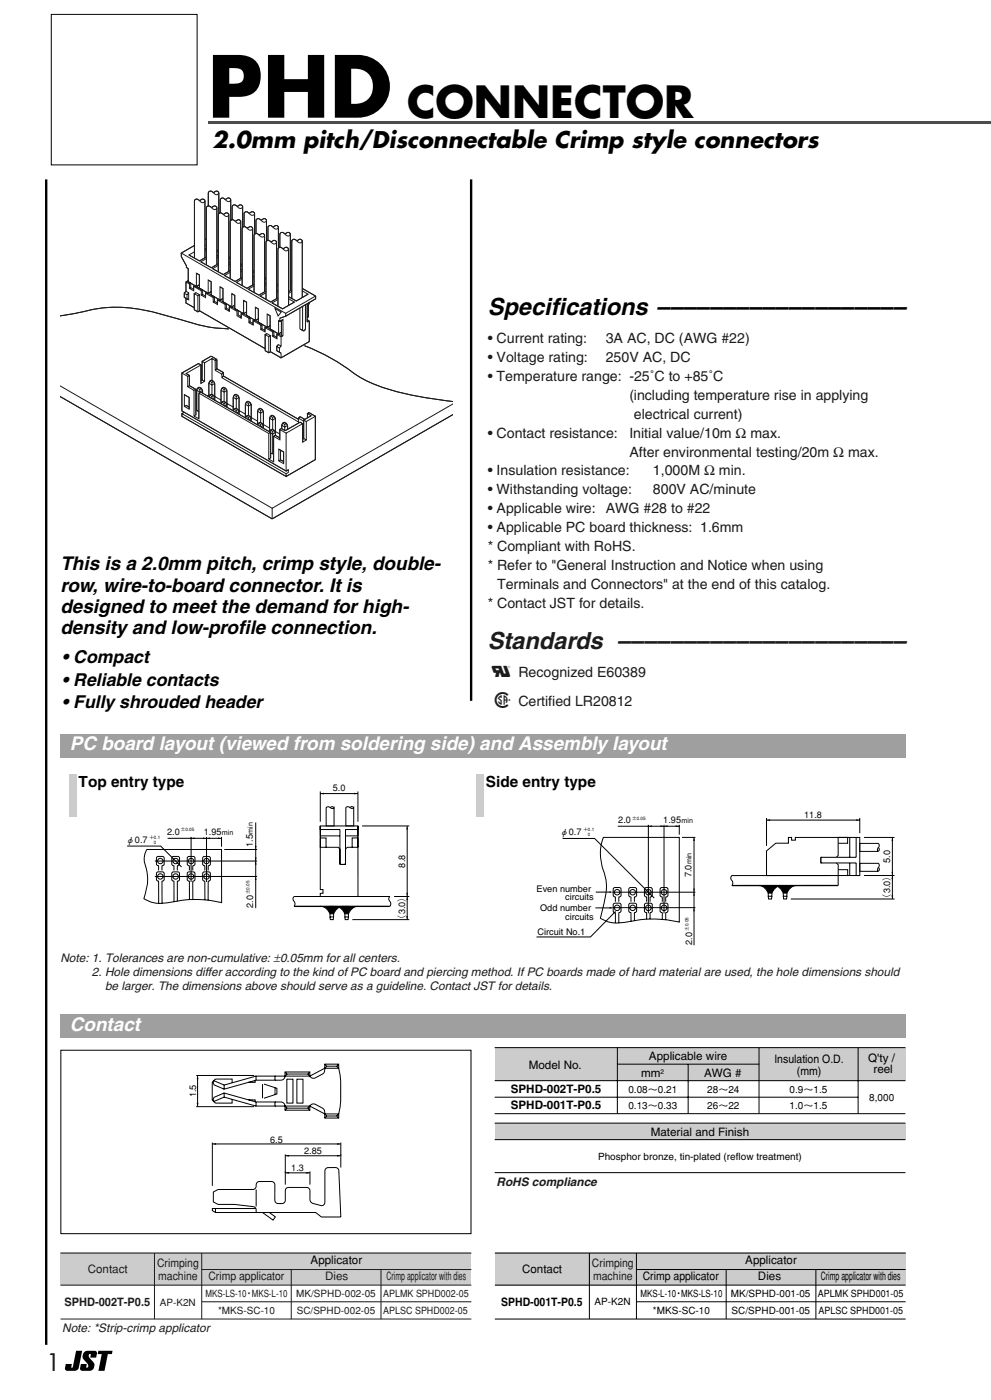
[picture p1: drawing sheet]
<svg xmlns="http://www.w3.org/2000/svg" width="210mm" height="297mm" viewBox="0 0 210 297" stroke-linecap="round" stroke-linejoin="round" font-family="sans-serif">
<g fill="none" stroke="#231916" stroke-width=".21">
<path d="M38.4 53.6v.8l1.1 2v.3l.4 .2v2.8l1.7 1v-2.8l.6 .4v2.8l1.9 1v-2.8l.6 .4v2.8l1.9 1.1v-2.8l.6 .4v2.8l1.9 1v-2.8l.6 .4v2.8l1.9 1.1v-2.8l.6 .3v2.8l1.9 1.1v-2.8l.6 .4v2.8l1.9 1.1v-2.8l.6 .3v2.8l1.8 1.1v-2.8l.3 .1v-.7l1.2-.4v-.6M38.4 53.6v.8l1.1 2v.3l.4 .2v2.8l1.7 1 .6-.3M38.4 53.6l2.8-1.6-2.8 1.6 22.1 12.8 6.3-3.7-2.8-1.6 2.8 1.6 .1 .6-6.4 3.7-1.2 .4M39.4 59.8l.7 .4v.9l.9 .5v-.9l1.6 .9v1l.9 .5v-1l1.7 1v.9l.9 .5v-.9l1.6 .9v1l.9 .5v-1l1.6 1v.9l.9 .5v-.9l1.6 .9v1l.9 .5v-.9l1.6 .9v.9l.9 .5v-.9l1.7 .9v1l.8 .5v-.9l.9 .5M39.9 59.5l-.5 .3v1.9M41.2 53.4l-1.2 .6 2.3 1.3 1.4-.8-1.4 .8-2.3-1.3M41.6 57.9l.6 .4v2.8l1.9 1 .6-.3M42.3 42.6a.59 .59 0 0 0-.6-.4 .59 .59 0 0 0-.5 .4v12M42.3 42.6a.59 .59 0 0 0 .6 .4 .59 .59 0 0 0 .5-.4M42.3 42.6a.59 .59 0 0 1 .6-.4 .59 .59 0 0 1 .5 .4M43.4 52.6l.3 .2M43.4 42.6v12"/>
<path d="M43.4 53.1l.3 .2M43.7 51.9l-.3 .2M43.7 50.6l-.3 .1M43.7 54.8l-1.2 .7 2.3 1.2 1.4-.8-1.4 .8-2.3-1.2M44.1 59.3l.6 .4v2.8l1.9 1.1 .6-.3M44.8 44a.59 .59 0 0 0 .6 .4 .59 .59 0 0 0 .5-.4M44.8 44a.59 .59 0 0 1 .6-.4 .59 .59 0 0 1 .5 .4M44.8 44a.59 .59 0 0 0-.5-.4 .59 .59 0 0 0-.6 .4v12.1M45.2 40.9a.59 .59 0 0 0-.5-.4 .59 .59 0 0 0-.6 .4v2.8M45.2 40.9a.59 .59 0 0 0 .6 .4 .59 .59 0 0 0 .5-.4M45.2 40.9a.59 .59 0 0 1 .6-.4 .59 .59 0 0 1 .5 .4M45.9 54.5l.3 .2"/>
<path d="M45.9 54.1l.3 .2M45.9 44v12.1M46.2 56.3l-1.2 .6 2.3 1.3 1.5-.9-1.5 .9-2.3-1.3M46.2 53.3l-.3 .2M46.2 53l-.3 .2M46.3 40.9v4.4M47.3 45.5a.59 .59 0 0 0-.5-.4 .59 .59 0 0 0-.6 .4v12.1M47.3 45.5a.59 .59 0 0 0 .6 .4 .59 .59 0 0 0 .6-.4M47.3 45.5a.59 .59 0 0 1 .6-.4 .59 .59 0 0 1 .6 .4M47.8 42.3a.59 .59 0 0 0 .5 .4 .59 .59 0 0 0 .6-.4M47.8 42.3a.59 .59 0 0 1 .5-.4 .59 .59 0 0 1 .6 .4M47.8 42.3a.59 .59 0 0 0-.6-.4 .59 .59 0 0 0-.6 .4v2.8"/>
<path d="M48.5 45.5v12M48.5 55.6l.3 .1M48.5 56l.3 .2M48.8 54.4l-.3 .2M48.8 54.8l-.3 .2M48.8 57.7l-1.2 .7 2.2 1.2 1.5-.8-1.5 .8-2.2-1.2M48.9 42.3v4.4M49.9 47a.59 .59 0 0 0-.6-.4 .59 .59 0 0 0-.5 .4v12M49.9 47a.59 .59 0 0 0 .5 .3 .59 .59 0 0 0 .6-.3M49.9 47a.59 .59 0 0 1 .5-.4 .59 .59 0 0 1 .6 .4M50.3 43.8a.59 .59 0 0 0-.6-.4 .59 .59 0 0 0-.5 .4v2.8M50.3 43.8a.59 .59 0 0 0 .5 .4 .59 .59 0 0 0 .6-.4"/>
<path d="M50.3 43.8a.59 .59 0 0 1 .5-.4 .59 .59 0 0 1 .6 .4M51 57l.3 .2M51 57.5l.3 .1M51 47v12M51.3 56.2l-.3 .2M51.3 55.9l-.3 .2M51.3 59.1l-1.2 .7 2.2 1.3 1.5-.9-1.5 .9-2.2-1.3M51.4 43.8v4.4M52.4 48.4a.59 .59 0 0 0 .6 .4 .59 .59 0 0 0 .5-.4M52.4 48.4a.59 .59 0 0 1 .6-.4 .59 .59 0 0 1 .5 .4M52.4 48.4a.59 .59 0 0 0-.6-.4 .59 .59 0 0 0-.5 .4v12.1M52.8 45.3a.59 .59 0 0 0 .6 .3 .59 .59 0 0 0 .5-.3"/>
<path d="M52.8 45.3a.59 .59 0 0 1 .6-.4 .59 .59 0 0 1 .5 .4M52.8 45.3a.59 .59 0 0 0-.5-.4 .59 .59 0 0 0-.6 .4v2.7M53.5 58.9l.3 .2M53.5 58.5l.3 .2M53.5 48.4v12M53.8 57.7l-.3 .2M53.8 57.3l-.3 .2M53.9 45.3v4.4M54.9 49.9a.59 .59 0 0 0-.5-.4 .59 .59 0 0 0-.6 .4v12M54.9 49.9a.59 .59 0 0 0 .6 .4 .59 .59 0 0 0 .5-.4M54.9 49.9a.59 .59 0 0 1 .6-.4 .59 .59 0 0 1 .5 .4M55.3 46.7a.59 .59 0 0 0-.5-.4 .59 .59 0 0 0-.6 .4v2.8"/>
<path d="M55.3 46.7a.59 .59 0 0 0 .6 .4 .59 .59 0 0 0 .5-.4M55.3 46.7a.59 .59 0 0 1 .6-.4 .59 .59 0 0 1 .5 .4M56 49.9v11.9M56 59.9l.3 .2M56.3 58.8l-.3 .1M56.3 59.1l-.3 .2M56.4 46.7v4.4M57.5 51.3a.59 .59 0 0 0 .5 .4 .59 .59 0 0 0 .6-.4M57.5 51.3a.59 .59 0 0 1 .5-.4 .59 .59 0 0 1 .6 .4M57.5 51.3a.59 .59 0 0 0-.6-.4 .59 .59 0 0 0-.6 .4v12.1M57.9 48.2a.59 .59 0 0 0 .5 .4 .59 .59 0 0 0 .6-.4M57.9 48.2a.59 .59 0 0 1 .5-.4 .59 .59 0 0 1 .6 .4"/>
<path d="M57.9 48.2a.59 .59 0 0 0-.6-.4 .59 .59 0 0 0-.6 .4v2.8M58.6 51.3v12M59 48.2v4.4M60 52.8a.59 .59 0 0 0-.6-.4 .59 .59 0 0 0-.5 .4v12M60 52.8a.59 .59 0 0 1 .5-.4 .59 .59 0 0 1 .6 .4 .59 .59 0 0 1-.6 .4 .59 .59 0 0 1-.5-.4zM60.4 49.6a.59 .59 0 0 0-.6-.4 .59 .59 0 0 0-.5 .4v2.8M60.4 49.6a.59 .59 0 0 0 .5 .4 .59 .59 0 0 0 .6-.4M60.4 49.6a.59 .59 0 0 1 .5-.4 .59 .59 0 0 1 .6 .4M61.1 52.7v12M61.5 49.6v12M61.5 59.7l.3 .1M62.9 51.1a.59 .59 0 0 0 .6 .4 .59 .59 0 0 0 .5-.4"/>
<path d="M62.9 51.1a.59 .59 0 0 1 .6-.4 .59 .59 0 0 1 .5 .4M62.9 51.1a.59 .59 0 0 0-.5-.4 .59 .59 0 0 0-.6 .4v12.1M64 51.1v11.9M12.8 66.9l3.8-.6a30.9 30.9 0 0 1 18.2 .4 58.3 58.3 0 0 0 11.9 2.9l1.8 .1M39 62.1l.6 .4v.8l-.6-.3zM39.4 61.7l.6 .4v1.4l-.4-.2M39.4 61.7l-.4 .4v.9l.6 .3M39.4 63.2v1l1.7 1M39.6 63.3l.4 .2M40 62.1l-.4 .4M40.1 79.6l-.3 .2M40.4 60l-.3 .2"/>
<path d="M40.4 61l-.3 .1M40.4 60l-.5-.3 .5 .3v1l.6 .3M41.2 62.2l.3-.2 .8 .5-.4 .2zM41.3 60.5l-.3 .2v.9M41.5 62l-.4 .2 .1 3.4 .7 .5 .4-.2M41.9 62.7v3.4M42.3 62.5v3.4M42.3 65.9l13.9 8M42.7 61.6l.2-.1-1.6-1 1.6 1v.9l.6 .4M42.8 76.6l.5 .3M42.9 62.4l-.2 .2M43.5 62.1l.3-.1 1.6 .9v1l.6 .3"/>
<path d="M43.5 62.1v1M43.8 62l-.3 .1M44.9 76l-1.6 .9v3.9l-.7 .5v-4l-3.2 1.8 .7 .5v2.1l1.4 .8-1.4-.8v-2.1l-.7-.5M44.9 76l.7 .4 .3-.2-.3 .2v2.1M44.9 76v4.6M45.4 63.9l-.2 .1M45.4 62.9l-.2 .2M45.6 78.5l1.4 .8M45.9 78.1l-.3 .4M46.1 63.6l.2-.2 1.7 1v.9l.6 .4M46.1 63.6v.9M46.3 63.4l-.2 .2"/>
<path d="M46.6 60.8l.6 .4v2.8l1.9 1 .6-.3M47.3 79l-.3 .3v.7l16.2 9.4v-.8l1.1 .7M47.3 79.7l-.3 .3M48 64.4l-.3 .1M48 65.3l-.3 .2M48.6 65v1M48.6 65l.2-.1 1.7 .9v1l.6 .3M48.8 64.9l-.2 .1M49.1 62.2l.6 .4v2.8l1.9 1.1 .6-.4M51.1 67.4v-.9l.3-.2 1.6 1v.9l.6 .4M51.6 63.7l.6 .3v2.8l1.9 1.1 .6-.3M53 67.3l-.3 .1"/>
<path d="M53 68.2l-.3 .2M53.6 68v.9M53.6 68l.3-.2 1.6 .9v1l.6 .3M53.8 60.6l-1.2 .7 2.2 1.3 1.5-.9-1.5 .9-2.2-1.3M53.9 67.8l-.3 .2M54.1 65.1l.6 .4v2.8l1.9 1.1M55.5 69.7l-.3 .1M55.5 68.7l-.3 .2M56 60.4l.3 .2M56.1 69.4v.9M56.1 69.4l.3-.1 1.6 .9v.9l.6 .4M56.2 70.9l.3-.2 .8 .4-.4 .2z"/>
<path d="M56.2 74.3l.7 .5 .4-.3M56.3 62l-1.2 .7 2.2 1.3 1.6-.9-1.6 .9-2.2-1.3M56.4 69.3l-.3 .1M56.5 70.7l-.3 .2v3.4M56.6 66.6l.6 .3v2.8l1.8 1.1 .6-.4M56.9 71.3v3.5M57.2 69l-.6 .4M57.3 71.1v3.4M58 71.1l-.2 .2M58 70.2l-.2 .1M58.3 65.4l1.3 .7-.7 .9zM58.6 61.8l.3 .2"/>
<path d="M58.6 61.4l.3 .2M58.6 73.4l.6 .4v.8l-.6-.3zM58.6 70.9v.9M58.6 70.9l.3-.2 .9 .5M58.9 60.2l-.3 .2M58.9 60.6l-.3 .2M58.9 70.7l-.3 .2M59 68l.3 .1M59.3 68.1l.6-.4v3.4l-.4 .3v2M59.5 73.4l-.3 .4M59.6 67.9v3M59.9 67.7l-.6 .4"/>
<path d="M61.1 63.3l1.3 .7-2.5 1.5-2.3-1.3 1.3-.7M61.5 60.2l.3 .2M61.8 61.4l-.7 .4M61.8 61.8l-.7 .4M62.4 64l-2.5 1.5-2.3-1.3M63.5 65.3v4.2l.1 .3 .6 .3M63.6 69.8l.6 .3M64 61.6l1.2 .7-2.5 1.5-1.6-.9 1.6 .9 2.5-1.5M64.1 64.9v5l.2 .2 .3-.2 .1-.4v-4.9v4.9l-.1 .4-.4 .2M64.5 73.3a45 45 0 0 1 11.3 6.4 44.6 44.6 0 0 0 16.9 5l3.2 .4M65.1 67.8l.4 .2M65.3 64.6v2.6l-.2 .1"/>
<path d="M65.5 64.1v.3l-.4 .3v3.6l.4-.3M65.5 68v4.4l-6 3.4v-1l-.9-.5v-.9l.4-.4 .5 .4M65.5 68v4.4l-6 3.4-2.2-1.3M12.8 81.8l44.8 25.9M12.8 84l44.8 26M38.5 87.7l22.1 12.7v.6l-22.1-12.8zM39 87.4l-.5 .3v.5l22.1 12.8M39.1 83.6l1 .6v2.5M39.1 83.6l1 .6v2.5l-1-.6zM39.1 86.1l.3-.2 .7 .4M40.1 81.7l-.3 .3M41.1 82.7l-1.3-.7v-2.2l-1.3-.8v8.1l22.1 12.7v-8l-1.3-.8v2.2l-1.4-.7"/>
<path d="M41.5 82.5v5.4M41.7 82.7l.6 .4M41.7 82.7v4.3l.4 .2M41.9 82.3l.4 .2M41.9 82.3l.3-.3 .5 .3M41.9 82.3l-.2 .4M42.1 83.3l.4-.2 14.8 8.5M42.1 83.3v5.4l-1-.5v-5.5l.4-.2v5.4l-.4 .3M42.1 83.3v5.4M42.1 83.3l14.8 8.6M42.3 82.5v.6M42.3 83.1v.1"/>
<path d="M42.6 81.3v-4l-.6-.3-3.5 2v8.1l22.1 12.7M42.6 80.6l.2-.1v-3.9l1.9-1.1 1.2 .7v1.9l1.4 .9v.7l15.9 9.2M42.7 82.3l-.4 .2M42.7 82.3l.2 .4M42.8 80.5l.5 .3M42.9 82.7l-.6 .4M42.9 82.7v.6M44.2 83.8l-.2 .1M44.2 81.2l.7 .4M44.2 81.2v2.9M44.4 83.7l.5 .3M44.4 83.7l.4-.2 .4 .3"/>
<path d="M44.4 83.7l-.1 .4M44.4 80.8l.5 .2M44.4 80.8l.4-.2 .4 .2M44.4 80.8l-.2 .4M44.9 84v.5M44.9 81v.6M44.9 81.6v2M45.2 83.8l-.3 .2M45.2 83.8l.3 .4-.5 .3M45.2 80.8l-.3 .2M45.2 80.8l.3 .5M45.5 81.3l-.6 .3"/>
<path d="M45.5 81.3v3.5M45.5 84l1.3 .8M46.8 82.7l.7 .4M46.8 82.7v2.9M47 85.2l.5 .3M47 85.2l.4-.2 .4 .3M47 85.2l-.2 .4M47 82.3l.5 .2M47 82.3l.4-.2 .4 .2M47 82.3l-.2 .4M47.5 85.5v.5M47.5 82.5v.6"/>
<path d="M47.5 83.1v2M47.8 85.3l-.3 .2M47.8 85.3l.3 .4-.5 .3M47.8 82.3l-.3 .2M47.8 82.3l.3 .4M48.1 82.7l-.6 .4M48.1 82.7v3.6M48.1 85.5l1.3 .8M49.4 84.2l.6 .4M49.4 84.2v2.9M49.6 86.7l.4 .3M49.6 86.7l.3-.2 .5 .3"/>
<path d="M49.6 86.7l-.2 .4M49.6 83.7l.4 .3M49.6 83.7l.3-.2 .5 .3M49.6 83.7l-.2 .5M50 87v.4M50 84v.6M50 84.6v2M50.4 86.8l-.4 .2M50.4 86.8l.2 .4-.5 .3M50.4 83.8l-.4 .2M50.4 83.8l.2 .4M50.6 84.2l-.6 .4"/>
<path d="M50.6 84.2v3.6M50.6 87l1.4 .8M52 85.7l.6 .4M52 85.7v2.9M52.2 88.2l.4 .3M52.2 88.2l.3-.2 .5 .3M52.2 88.2l-.2 .4M52.2 85.2l.4 .3M52.2 85.2l.3-.2 .5 .3M52.2 85.2l-.2 .5M52.6 88.5v.4M52.6 85.5v.6"/>
<path d="M52.6 86.1v2M53 88.3l-.4 .2M53 88.3l.2 .4-.5 .3M53 85.3l-.4 .2M53 85.3l.2 .4M53.2 88.5l1.3 .7M53.2 85.7l-.6 .4M53.2 85.7v3.6M54.6 87.2l.6 .3M54.6 87.2v2.8M54.7 89.7l.5 .3M54.7 89.7l.4-.2 .4 .3"/>
<path d="M54.7 89.7l-.1 .4M54.7 86.7l.5 .3M54.7 86.7l.4-.2 .4 .3M54.7 86.7l-.1 .5M55.2 90v.4M55.2 87v.5M55.2 87.5v2M55.5 89.8l-.3 .2M55.5 89.8l.3 .4-.5 .3M55.5 86.8l-.3 .2M55.5 86.8l.3 .4M55.8 90l1.3 .7"/>
<path d="M55.8 87.2l-.6 .3M55.8 87.2v3.6M57.1 88.6l.7 .4M57.1 88.6v2.9M57.3 91.2l.4 .2M57.3 91.2l.3-.2 .5 .2M57.3 91.2l-.2 .3M57.3 88.2l.4 .3M57.3 88.2l.3-.2 .5 .3M57.3 88.2l-.2 .4M57.3 96l.5 .2M57.3 91.7l.5 .3"/>
<path d="M57.3 91.6v5.5M57.7 91.4l.1 .6M57.7 88.5l.1 .5M57.8 92v4.2M57.8 89v2M57.9 92.5l.4-.3 1 .6M57.9 92.5v5.4M57.9 92.5v5.4l-1-.6v-5.4l.4-.3v5.5l-.4 .2M58 96.1l-.2 .1M58.1 91.2l-.4 .2M58.1 91.2l.2 .4-.5 .4M58.1 88.3l-.4 .2"/>
<path d="M58.1 88.3l.2 .4M58.3 88.7l-.5 .3M58.3 88.7v3.6M58.4 91.4l.9 .6M59.1 95.2l1 .6v2.5M59.1 95.2l1 .6v2.5l-1-.6zM59.3 93.2v-2.2l.3-.2 .8 .5 3.2-1.8 .5 .3v3.9M59.4 97.5l-.3 .2M59.4 95.4v2l.7 .4M59.7 90.1l.6 .4M59.7 90.1v.8M59.9 89.7l.4 .2"/>
<path d="M59.9 89.7l.3-.2 .5 .2M59.9 89.7l-.2 .4M60.3 89.9v.6M60.3 90.5v.7M60.6 91.8l3.5-2v3.9l.8-.5v-3.9l1.9-1.1v9.2l-6.2 3.6M60.7 89.7l-.4 .2M60.7 89.7l.2 .5M60.9 90.2l-.6 .3M60.9 90.2v.8M61.1 99.6l-.5 .2 .5-.2v.5l-.5 .3M64.3 89l.6 .3M64.3 92.9l.6 .3"/>
<path d="M64.6 88.9l-1-.6-.4 .3v.8M65.1 87.7l.4-.2-.4 .2v.9v-.9l.4-.2-.4 .2 .8 .4-1.6 .9v3.9l-.2 .2 .2-.2v-3.9l1.6-.9M65.5 87.5l1.3 .7v9.2l-6.2 3.6M95.9 85.7l-38.3 22M95.9 87.9l-38.3 22.1M57.6 107.7v2.3"/>
</g>
<path d="M44 25.7h165.8v.6h-165.8z" fill="#4d4d4d"/>
<path d="M9.8 38v247" fill="none" stroke="#000" stroke-width=".5"/>
<path d="M10.9 3.1h30.9v31.8h-30.9z" fill="#fff"/>
<g fill="none" stroke="#000" stroke-width=".21">
<path d="M10.9 3.1h30.9v31.8h-30.9zM26.9 179.3h7.1l4.5 4.4M35.5 177.7h11.4M40.5 177.4v9.5M43.7 177.4v9.5M46.9 177.4v2M54.2 174.3v18.2M67.8 167.7v6.4M67.8 168.2h8M67.8 179.6h3.8l.4 .3v3.3h1.2v-3.3l.4-.3h2.2v10.4h-8v-.7h.6v-.8h-.6zM69.1 179.6v-2h-1.3v2v-4.6h8v4.6v-2h-1.2v2M69.1 171.2l.1-.2a.85 .85 0 0 1 1 .3l.6-.1v3.8h-1.7z"/>
<path d="M69.9 171.1l.6-.1 .3 .2M72 177.1h-4.2v-2.1v.8h4.2v7.1l.3 .3M73.2 177.1h2.6v-2.1v.8h-2.6v7.1l-.3 .3M73.3 171.2l.1-.2a.85 .85 0 0 1 1 .3l.5-.1v3.8h-1.6zM74.1 171.1l.5-.2 .3 .3M75.8 167.7v6.4M76.7 175h10M86.2 175v19.9M119.2 177.7h6.7l12.7 12.6M127.8 177.5h16.1v17.9a25.1 25.1 0 0 0-11.6 .1 6.5 6.5 0 0 1-5.1-.9v-.2a28.1 28.1 0 0 0 1.2-7.4l-.2-1.3a11.3 11.3 0 0 1-.4-8.2zM130.9 175.1h13M137.3 174.8v18.8"/>
<path d="M140.6 174.8v18.8M143.9 174.8v2.1M144.5 177.5h2.8M147 177.5v22.8M162.4 173.3v6M162.4 173.8h19.7M177.5 178.7h2v-1.2h-2h4.6v8h-4.6M180 177.5v4.2M181.3 177.5v4.2h-4.1M182.1 173.3v3.3M182.1 178.7h3.9l.2 .2a.86 .86 0 0 1-.3 1l.1 .5h-3.9zM183 177.5h6.5"/>
<path d="M186 179.6l.2 .5-.2 .3M189 177.5v13M31.1 180h15.8v11.3a23.8 23.8 0 0 0-11.2 0 6.5 6.5 0 0 1-5.2-.9 10.5 10.5 0 0 0 .1-7.8v-1.2zM32.8 185.7h21.7M32.8 182.5h21.7M34.3 184.5v-1l.5-.4-.1-1.4-.3-.2h-.9l-.4 .4v1.2l.5 .4v1M34.3 191.4v-4.5l.5-.5v-1.3l-.2-.3h-1.1l-.4 .3v1.3l.5 .5v4.5M37.6 184.5v-1l.4-.4v-1.4l-.3-.2h-1l-.3 .4v1.2l.4 .4v1M37.6 191v-4.1l.4-.5v-1.3l-.2-.3h-1.1l-.3 .3v1.3l.5 .5v4.2M40.8 184.5v-1l.5-.4-.1-1.4-.3-.2h-.9l-.3 .4v1.2l.4 .4v1M40.8 190.6v-3.7l.5-.5v-1.3l-.2-.3h-1.1l-.3 .3v1.3l.4 .5v3.7M43.4 190.7v-3.8l-.5-.5v-1.3l.2-.3h1.1l.4 .3v1.3l-.5 .5v3.9"/>
<path d="M44.1 184.5v-1l.5-.4-.1-1.4-.3-.2h-.9l-.4 .4v1.2l.5 .4v1M47.5 180h7M62.3 192.1a.93 .93 0 0 0-.2-1.4v-.5l.2-.2h20.3a.8 .8 0 0 0 .1 1.2v.6l-.1 .3M69.9 192.1h.8v2.2h-.8zM69.9 194.3l.1 .6h.6l.1-.6M72.3 183.2h.6M73 192.1h.8v2.2h-.8zM73 194.3l.1 .6h.6l.1-.6M74.6 194.9h12.1M83.5 190h3.2M126.1 192.4h3.5M126.2 189.1h3.2"/>
<path d="M129.7 192.3h17.6M129.7 189.1h17.6M130 193.5l-4.9 5.1h-11.5M131.1 191.1v-1l.3-.1 .1-.3v-1.4l-.3-.2h-1l-.3 .3v1.3l.4 .4v1M131.1 195.6v-2l.4-.6v-1.2l-.1-.4h-1.2l-.3 .4v1.2l.4 .4v2.2M134.4 191.1v-1l.3-.1 .1-.3v-1.4l-.3-.2h-1l-.3 .4v1.2l.4 .4v1M134.4 195.1v-1.6l.4-.3v-1.4l-.1-.3-1.2-.1-.3 .4v1.2l.4 .5 .1 1.7M137.7 191.1v-1l.3-.1 .2-.3-.1-1.4-.3-.2h-.9l-.4 .4v1.2l.5 .4v1M137.7 194.8v-1.3l.3-.2 .2-.3v-1.2l-.2-.3-1.1-.1-.4 .4v1.2l.5 .5v1.3M140.3 194.8v-1.3l-.4-.3-.1-1.4 .2-.3 1.1-.1 .4 .4v1.2l-.2 .3-.3 .2v1.4M141 191.1v-1l.3-.1 .2-.3-.1-1.4-.3-.2h-.9l-.4 .4v1.2l.5 .4v1M162.4 180.3l1.9-1.6h2.7v-1.2h.7v.5h.8v-.5h9v3.8l-.4 .4h-3.2v1.2h3.3l.3 .4v2.2h-15.1z"/>
<path d="M162.7 189.9l.1 .6h.6l.1-.6M162.7 187.7h.8v2.2h-.8zM165.9 187.7h.8v2.2h-.8zM165.9 189.9l.1 .6h.6l.1-.6M167.5 190.5h22M174.2 181.7l-.3 .3v.7l.3 .2M177.2 182.9h4.1v2.6h.8h-2.1v-2.6M177.5 187.7v-2.2l-22.5 .1a.81 .81 0 0 0 .2 1.2v.6l-.2 .3M177.5 185.5h-15.1M177.5 184.3h2v1.2h-2M182.1 183h3.9l.2 .1a.86 .86 0 0 1-.3 1l.1 .5h-3.9zM183 185.5h6.5"/>
<path d="M186.1 183.8l.2 .5-.3 .3M12.9 222.6h86.9v38.8h-86.9zM41.6 227.9h12.2M41.6 234.5h12.2M41.9 227.9v6.6M47.5 229.9l-2.2-.9-.2 .4 .2 .5 2.2 .9M47.5 231.6l-2.2 .9-.2 .5 .2 .4 2.2-.9M49.2 229.5v-.8h-3.6l-.6 .6v3.8l.6 .7h3.6v-.8M52.6 233.1h1.4v.4M54 229v.4h-1.4M54.2 228h4v.9h-4zM54.2 233.5h4v.9h-4z"/>
<path d="M54.2 228l-6.7 1.9v.9l6.7-1.9M54.2 233.5l-6.7-1.9v.9l6.7 1.9M55.6 229.7v3M55.9 229.7l2.7 .9v1.2l-2.7 .9M58.2 233.5h1.3a.87 .87 0 0 1 .9 .9M58.2 228h2.2M58.2 234.4h2.2M58.3 230.5v1.5M60.4 228a.87 .87 0 0 1-.9 .9h-1.3M60.4 227.2h5.2v.8h-5.2zM60.4 234.4h5.2v.9h-5.2zM60.4 227.2l.4 .4h4.4l.4-.4"/>
<path d="M60.4 235.3l.4-.5h4.4l.4 .5M60.4 234.4l.4 .4M60.8 228.7h1.3v5.1h-1.3zM60.8 227.6l-.4 .4M62.9 228.7h1.3v5.1h-1.3zM65.2 227.6l.4 .4M65.6 228l3.2-1.6a1.11 1.11 0 0 1-.5 1.2l-1.5 .8a.86 .86 0 0 1-1.2-.4zM65.6 234.4a.86 .86 0 0 1 1.2-.4l1.5 .8a1.1 1.1 0 0 1 .5 1.3M65.6 234.4l-.4 .4M65.6 234.4l3.2 1.7M68.8 225.5h2.9v.9h-2.9zM68.8 236.1h2.9v.8h-2.9z"/>
<path d="M68.8 225.5l.4 .4h2.1l.4-.4M68.8 236.9l.4-.4h2.1l.4 .4M68.8 236.1l.4 .4M69.2 225.9l-.4 .5M71.3 225.9l.4 .5 .5 2.8-.1 4.6-.4 2.3-.4 .4M45 242.1v9.2M45 242.4h27.2M45.6 257h21.3l1.2 .9h4.1l-.4-9.8a.7 .7 0 0 0-.8-.7h-1.5a.7 .7 0 0 0-.7 .7v6.7a.68 .68 0 0 1-.7 .7l-1.7-.4a.92 .92 0 0 1-.8-.9l.1-1.9a.7 .7 0 0 0-.8-.7h-3.8a.65 .65 0 0 0-.7 .7v2.1a.7 .7 0 0 1-.7 .7h-.8a.7 .7 0 0 1-.7-.8v-3.2a.7 .7 0 0 0-.7-.7h-2.5a.97 .97 0 0 0-.8 1.2l-.4 .4-.3 .1h-7.3l-1 .5v2.1l1 .5h3.5l3.8 .5a.71 .71 0 0 1 .8 .7v.6M45.6 256.1v.9M54.2 256.1h-9.2v.4l.6 .5M54.3 252.1v3.6M57.1 257l1.2 .9-.5 .7-2.2-1.6"/>
<path d="M60.4 244.6v6.4M60.4 248.5h5.3M60.4 244.9h11.8M65.7 248.2v2.8M72.2 242.1v5.3"/>
<circle cx="34" cy="182.5" r=".57"/>
<circle cx="34" cy="185.7" r=".57"/>
<circle cx="37.2" cy="185.7" r=".57"/>
<circle cx="37.2" cy="182.5" r=".57"/>
<circle cx="40.5" cy="185.7" r=".57"/>
<circle cx="40.5" cy="182.5" r=".57"/>
<circle cx="43.7" cy="185.7" r=".57"/>
<circle cx="43.7" cy="182.5" r=".57"/>
<circle cx="130.7" cy="189.1" r=".58"/>
<circle cx="130.7" cy="192.4" r=".58"/>
<circle cx="134" cy="189.1" r=".58"/>
<circle cx="134" cy="192.4" r=".58"/>
<circle cx="137.3" cy="189.1" r=".58"/>
<circle cx="137.3" cy="192.4" r=".58"/>
<circle cx="140.6" cy="189.1" r=".58"/>
<circle cx="140.6" cy="192.4" r=".58"/>
</g>
<path d="M67.8 192.1h4.9a2.28 2.28 0 0 0-2 1.6h-.8l-.2-.4a2.18 2.18 0 0 0-1.9-1.2zM71 192.1h4.9a2.28 2.28 0 0 0-2.1 1.6h-.8l-.1-.4a2.18 2.18 0 0 0-1.9-1.2zM160.6 187.7h5a2.31 2.31 0 0 0-2.1 1.6h-.8l-.2-.4a2.21 2.21 0 0 0-1.9-1.2zM163.8 187.7h5a2.31 2.31 0 0 0-2.1 1.6h-.8l-.2-.4a2.21 2.21 0 0 0-1.9-1.2z" fill="#000" stroke="#000" stroke-width=".21"/>
<path d="M62.3 192.1h20.3M177.5 187.7h-22.5" fill="none" stroke="#000" stroke-width=".28"/>
<g fill="#000">
<path d="M40.5 177.7l.7-.2v.3zM43 177.5l.7 .2-.7 .1zM43.7 177.7l.8-.2v.3zM46.2 177.5l.7 .2-.7 .1zM54 179.3h.3l-.1 .7zM67.8 168.2l.8-.2v.4zM75.1 168l.7 .2-.7 .2zM86.2 175l.2 .8h-.3zM137.3 175.1l.8-.2v.4zM139.9 174.9l.7 .2-.7 .2zM140.6 175.1l.8-.2v.4zM143.1 174.9l.8 .2-.8 .2z"/>
<path d="M147 177.5l.2 .7h-.4zM162.4 173.8l.7-.2v.4zM181.3 173.6l.8 .2-.8 .2zM189 177.5l.2 .7h-.4zM36.5 181.7l.3 .4-.4-.3zM37.6 182.9l.4 .2-.1 .2zM54.2 185.7l.1 .8h-.3zM54.2 182.5l.1 .7h-.3zM54 181.7h.3l-.1 .8zM86.1 189.2h.3l-.2 .8zM86.1 194.1h.3l-.2 .8zM86.2 190l.2 .7h-.3z"/>
<path d="M129.1 188.9l.7 .2-.7 .1zM129.1 192.2l.7 .2-.7 .2zM129.8 193.4l.7-.4-.4 .7zM136.7 188.2l.2 .5-.4-.3zM137.7 189.5l.4 .2-.1 .2zM147 192.3l.2 .8h-.4zM147 189.1l.2 .7h-.4zM146.8 188.3h.4l-.2 .8zM188.8 184.8h.4l-.2 .7zM188.8 189.8h.4l-.2 .7zM189 185.5l.2 .8h-.4zM41.9 227.9l.1 .8h-.3z"/>
<path d="M41.7 233.7h.3l-.1 .8zM45 242.4l.8-.2v.4zM60.4 248.5l.8-.1v.3zM60.4 244.9l.8-.2v.4zM64.9 248.4l.8 .1-.8 .2zM71.4 244.7l.8 .2-.8 .2zM71.4 242.2l.8 .2-.8 .2z"/>
</g>
<g fill="#ccc">
<path d="M104.8 222h87v7h-87z"/>
<path d="M104.8 238h87v3.5h-87z"/>
</g>
<path d="M104.8 238h87M104.8 222h87M104.8 236h87M104.8 229h87M104.8 232.5h77M130.8 222v14M130.8 225.5h30M145.8 225.5v10.5M160.8 222v14M181.8 222v14M104.8 248.5h87M104.8 241.5h87" fill="none" stroke="#000" stroke-width=".21"/>
<g fill="#ccc">
<path d="M12.8 265.4h87v7h-87z"/>
<path d="M42.7 265.4h57.1v3.5h-57.1z"/>
</g>
<g fill="#fff">
<path d="M42.7 272.4h19v3.5h-19z"/>
<path d="M42.7 275.9h19v3.5h-19z"/>
<path d="M61.7 272.4h18.9v3.5h-18.9z"/>
<path d="M61.7 275.9h18.9v3.5h-18.9z"/>
<path d="M80.7 272.4h19v3.5h-19z"/>
<path d="M80.7 275.9h18.8v3.5h-18.8z"/>
</g>
<path d="M12.8 272.3h87M12.8 279.5h87M12.8 265.6h87M32.7 265.6v13.9M42.7 275.9h57.1M42.7 265.6v13.9M42.7 269h57.1M61.7 269.1v10.4M80.7 269v10.5" fill="none" stroke="#231916" stroke-width=".21"/>
<g fill="#ccc">
<path d="M104.8 265.4h87v7h-87z"/>
<path d="M134.8 265.4h57v3.5h-57z"/>
</g>
<g fill="#fff">
<path d="M134.8 272.4h19.1v3.5h-19.1z"/>
<path d="M134.8 275.9h19.1v3.5h-19.1z"/>
<path d="M153.8 272.4h18.8v3.5h-18.8z"/>
<path d="M153.8 275.9h18.9v3.5h-18.9z"/>
<path d="M172.8 272.4h19v3.5h-19z"/>
<path d="M172.8 275.9h19v3.5h-19z"/>
</g>
<path d="M104.8 272.3h87M104.8 279.5h87M104.8 265.6h87M124.8 265.6v13.9M134.8 275.9h57M134.8 269h57M134.8 265.6v13.9M153.8 269.1v10.4M172.8 269.1v10.4" fill="none" stroke="#000" stroke-width=".21"/>
<path d="M99.8 38v110.5" fill="none" stroke="#000" stroke-width=".5"/>
<path d="M12.8 215h179v5h-179z" fill="#9f9fa0"/>
<g fill="#ccc">
<path d="M14.7 164h1.5v9h-1.5z"/>
<path d="M100.9 164h1.5v9h-1.5z"/>
</g>
<path d="M12.8 155.5h179v5h-179z" fill="#9f9fa0"/>
<path d="M16.1 286.3h1.3l-.7 3.6a.9 .9 0 0 1-1 .6h-1.5a.49 .49 0 0 1-.4-.6l.1-.8h1.3l-.1 .7h.2zM17.9 286.5l.6-.2h1.5a.49 .49 0 0 1 .5 .6l-.1 .8h-1.3l.1-.7a.48 .48 0 0 0-.5 .4 .48 .48 0 0 0 .4 .5 1.54 1.54 0 0 1 .5 2.4l-.6 .2h-1.6a.49 .49 0 0 1-.4-.6l.1-.8h1.3l-.1 .7a.48 .48 0 0 0 .5-.4 .48 .48 0 0 0-.4-.5 1.54 1.54 0 0 1-.5-2.4zM20.8 286.3h3l-.1 .7h-.9l-.7 3.5h-1.3l.8-3.5h-.9z" fill="#000"/>
<path d="M209.8 25.7l.1 .6z" fill="#4d4d4d"/>
<text font-size="17.6" x="44" y="24.9">PHD</text>
<text font-size="9.2" x="86.2" y="24.9">CONNECTOR</text>
<text font-size="7" fill="#231916" x="103.3" y="150.1">1</text>
<text font-size="5" x="103.3" y="66.8">Specifications –––––––––––––––––––</text>
<g font-size="5" fill="#231916">
<text x="103.3" y="137.5">Standards ––––––––––––––––––––––</text>
<text x="9.8" y="290.5">1</text>
</g>
<text font-size="4.8" x="45" y="31.3">2.0mm pitch/Disconnectable Crimp style connectors</text>
<text font-size="4.7" fill="#231916" x="104.1" y="143.5">0</text>
<g font-size="4">
<text x="12.8" y="120.9">This is a 2.0mm pitch, crimp style, double-</text>
<text x="12.8" y="125.4">row, wire-to-board connector. It is</text>
<text x="12.8" y="129.9">designed to meet the demand for high-</text>
<text x="12.8" y="134.4">density and low-profile connection.</text>
</g>
<g font-size="4" fill="#fff">
<text x="14.8" y="159">PC board layout (viewed from soldering side) and Assembly layout</text>
<text x="14.8" y="218.5">Contact</text>
</g>
<g font-size="3.8">
<text x="13.2" y="140.5">• Compact</text>
<text x="13.2" y="145.3">• Reliable contacts</text>
<text x="13.2" y="150">• Fully shrouded header</text>
</g>
<g font-size="3.2">
<text x="16.7" y="166.7">Top entry type</text>
<text x="102.9" y="166.7">Side entry type</text>
</g>
<g font-size="3" fill="#231916">
<text x="103.3" y="72.8">• Current rating:</text>
<text x="103.3" y="76.8">• Voltage rating:</text>
<text x="128.3" y="76.8">250V AC, DC</text>
<text x="128.3" y="72.8">3A AC, DC (AWG #22)</text>
<text x="103.3" y="80.8">• Temperature range: -25˚C to +85˚C</text>
<text x="133.3" y="84.8">(including temperature rise in applying</text>
<text x="134.3" y="88.8">electrical current)</text>
<text x="103.3" y="92.8">• Contact resistance:</text>
<text x="133.3" y="92.8">Initial value/10m Ω max.</text>
<text x="103.3" y="100.8">• Insulation resistance:</text>
<text x="133.3" y="96.8">After environmental testing/20m Ω max.</text>
<text x="138.3" y="100.8">1,000M Ω min.</text>
<text x="103.3" y="104.8">• Withstanding voltage:</text>
<text x="138.3" y="104.8">800V AC/minute</text>
<text x="103.3" y="108.8">• Applicable wire:</text>
<text x="103.3" y="112.8">• Applicable PC board thickness: 1.6mm</text>
<text x="128.3" y="108.8">AWG #28 to #22</text>
<text x="103.3" y="116.8">* Compliant with RoHS.</text>
<text x="103.3" y="120.8">* Refer to &quot;General Instruction and Notice when using</text>
<text x="105.3" y="124.8">Terminals and Connectors&quot; at the end of this catalog.</text>
<text x="103.3" y="128.8">* Contact JST for details.</text>
<text x="109.8" y="143.5">Recognized E60389</text>
<text x="109.8" y="149.6">Certified LR20812</text>
</g>
<g font-size="2.5" fill="#231916">
<text x="12.8" y="203.8">Note: 1. Tolerances are non-cumulative: ±0.05mm for all centers.</text>
<text x="19.5" y="206.8">2. Hole dimensions differ according to the kind of PC board and piercing method. If PC boards made of hard material are used, the hole dimensions should</text>
<text x="22.2" y="209.8">be larger. The dimensions above should serve as a guideline. Contact JST for details.</text>
<text x="105.2" y="251.4">RoHS compliance</text>
<text x="18.6" y="269.7">Contact</text>
<text x="33.3" y="268.5">Crimping</text>
<text x="125.4" y="268.5">Crimping</text>
<text x="33.5" y="271.3">machine</text>
<text x="44.1" y="271.3">Crimp applicator</text>
<text x="68.9" y="271.3">Dies</text>
<text x="81.9" y="271.3">Crimp applicator with dies</text>
<text x="125.6" y="271.3">machine</text>
<text x="13.6" y="276.7">SPHD-002T-P0.5</text>
<text x="13.2" y="282.3">Note: *Strip-crimp applicator</text>
</g>
<g font-size="2.5">
<text x="112" y="226.5">Model No.</text>
<text x="137.5" y="224.7">Applicable wire</text>
<text x="164" y="225.3">Insulation O.D.</text>
<text x="168.8" y="227.8">(mm)</text>
<text x="183.9" y="225">Q'ty /</text>
<text x="185" y="227.5">reel</text>
<text x="108.2" y="231.6">SPHD-002T-P0.5</text>
<text x="135.8" y="228.2">mm</text>
<text x="149.1" y="228.2">AWG #</text>
<text x="108.2" y="235.1">SPHD-001T-P0.5</text>
<text x="137.8" y="240.7">Material and Finish</text>
<text x="65.8" y="267.8">Applicator</text>
<text x="110.6" y="269.7">Contact</text>
<text x="157.9" y="267.8">Applicator</text>
<text x="136.1" y="271.3">Crimp applicator</text>
<text x="160.5" y="271.3">Dies</text>
<text x="173.9" y="271.3">Crimp applicator with dies</text>
<text x="106.2" y="276.7">SPHD-001T-P0.5</text>
</g>
<g font-size="2.1">
<text x="133.1" y="231.6">0.08～0.21</text>
<text x="149.8" y="231.6">28～24</text>
<text x="167.2" y="231.6">0.9～1.5</text>
<text x="184.1" y="233.3">8,000</text>
<text x="133.1" y="235.1">0.13～0.33</text>
<text x="149.8" y="235.1">26～22</text>
<text x="167.2" y="235.1">1.0～1.5</text>
<text x="126.7" y="245.9">Phosphor bronze, tin-plated (reflow treatment)</text>
<text x="135.6" y="274.9">MKS-L-10・MKS-LS-10</text>
<text x="154.8" y="274.9">MK/SPHD-001-05</text>
<text x="173.2" y="274.9">APLMK SPHD001-05</text>
<text x="125.9" y="276.5">AP-K2N</text>
<text x="138.3" y="278.4">*MKS-SC-10</text>
<text x="155" y="278.4">SC/SPHD-001-05</text>
<text x="173.4" y="278.4">APLSC SPHD001-05</text>
</g>
<g font-size="2.1" fill="#231916">
<text x="43.5" y="274.9">MKS-LS-10・MKS-L-10</text>
<text x="62.7" y="274.9">MK/SPHD-002-05</text>
<text x="81.2" y="274.9">APLMK SPHD002-05</text>
<text x="33.8" y="276.7">AP-K2N</text>
<text x="46.2" y="278.4">*MKS-SC-10</text>
<text x="62.9" y="278.4">SC/SPHD-002-05</text>
<text x="81.2" y="278.4">APLSC SPHD002-05</text>
</g>
<g font-size="1.9">
<text x="70.5" y="167.7">5.0</text>
<text x="170.3" y="173.3">11.8</text>
<text x="26.6" y="178.6">φ0.7</text>
<text x="35.4" y="176.9">2.0</text>
<text x="43.2" y="176.9">1.95</text>
<text x="53.6" y="179.5" transform="rotate(-90 53.6 179.5)">1.5</text>
<text x="118.6" y="177">φ0.7</text>
<text x="131" y="174.5">2.0</text>
<text x="140.5" y="174.5">1.95</text>
<text x="85.8" y="183.9" transform="rotate(-90 85.8 183.9)">8.8</text>
<text x="146.5" y="185.9" transform="rotate(-90 146.5 185.9)">7.0</text>
<text x="188.6" y="182.9" transform="rotate(-90 188.6 182.9)">5.0</text>
<text x="113.7" y="188.9">Even number</text>
<text x="119.7" y="190.7">circuits</text>
<text x="188.6" y="191.3" transform="rotate(-90 188.6 191.3)">（3.0）</text>
<text x="53.6" y="192.4" transform="rotate(-90 53.6 192.4)">2.0</text>
<text x="85.8" y="195.7" transform="rotate(-90 85.8 195.7)">（3.0）</text>
<text x="114.4" y="193.1">Odd number</text>
<text x="119.7" y="194.9">circuits</text>
<text x="113.9" y="198.1">Circuit No.1</text>
<text x="146.6" y="200.2" transform="rotate(-90 146.6 200.2)">2.0</text>
<text x="41.6" y="232.6" transform="rotate(-90 41.6 232.6)">1.5</text>
<text x="57.2" y="242.1">6.5</text>
<text x="64.4" y="244.6">2.85</text>
<text x="61.7" y="248.2">1.3</text>
</g>
<g font-size="1.5">
<text x="47" y="176.9">min</text>
<text x="53.6" y="176.7" transform="rotate(-90 53.6 176.7)">min</text>
<text x="144.3" y="174.5">min</text>
<text x="146.5" y="183.1" transform="rotate(-90 146.5 183.1)">min</text>
</g>
<text font-size="1.4" x="139.9" y="227.7">2</text>
<g font-size="1">
<text x="133.9" y="173.8">±0.05</text>
<text x="31.6" y="177.8">＋0.1</text>
<text x="31.6" y="178.8">0</text>
<text x="38.3" y="176.2">±0.05</text>
<text x="123.6" y="176.2">＋0.1</text>
<text x="123.6" y="177.1">0</text>
<text x="52.9" y="189.5" transform="rotate(-90 52.9 189.5)">±0.05</text>
<text x="145.8" y="197.3" transform="rotate(-90 145.8 197.3)">±0.05</text>
</g>
</svg>
